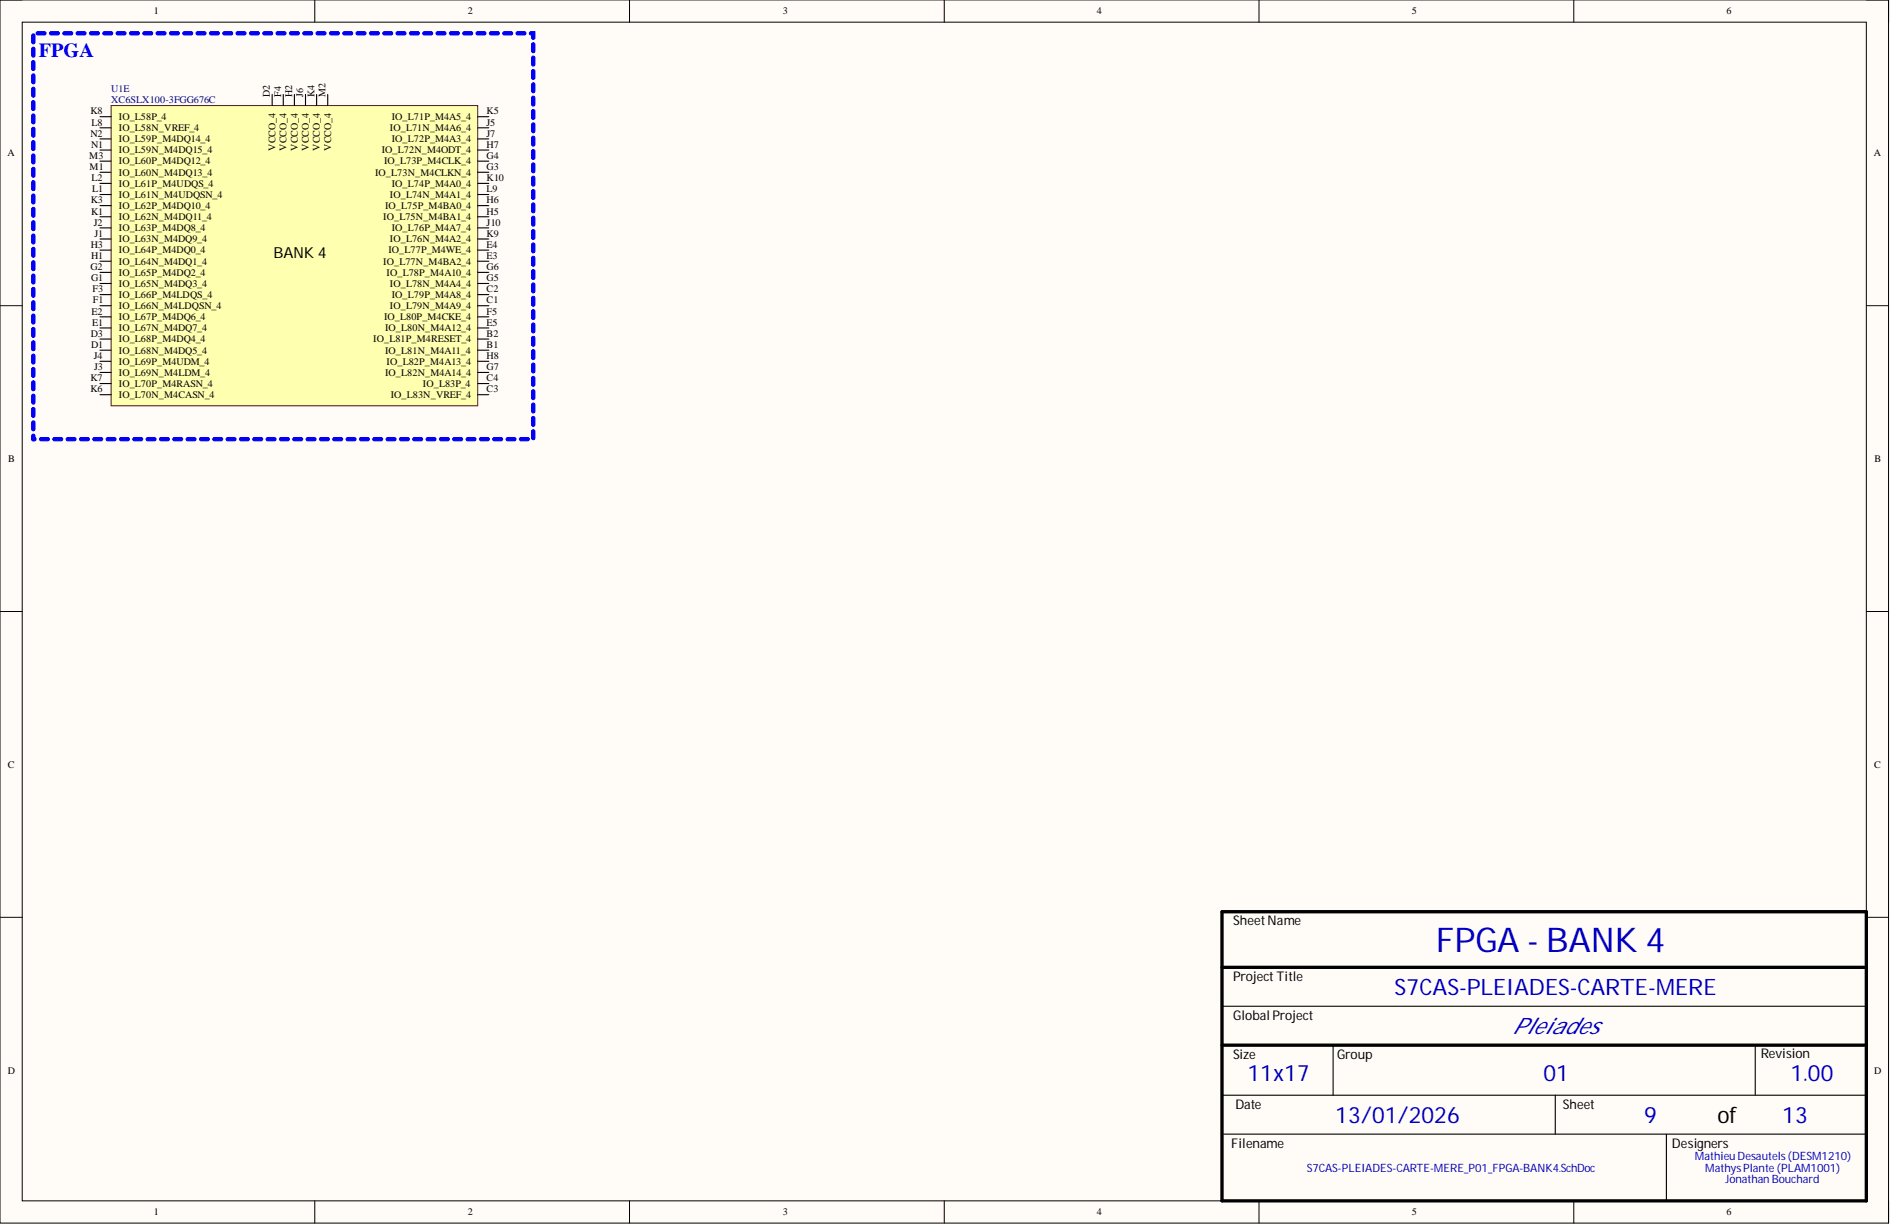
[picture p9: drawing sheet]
<svg xmlns="http://www.w3.org/2000/svg" width="431mm" height="279mm" viewBox="0 0 431 279" stroke-linecap="round" stroke-linejoin="round" font-family="sans-serif">
<path d="M0 0h430.9v279h-430.9z" fill-rule="evenodd" fill="#fffcf8"/>
<path d="M0 0h430.9v279h-430.9z" fill="none" stroke="#000" stroke-width=".23"/>
<path d="M5.1 5.1h420.7v268.8h-420.7z" fill-rule="evenodd" fill="#fffcf8"/>
<g fill="none" stroke="#000" stroke-width=".23">
<path d="M0 0h5.1M71.8 0v5.1M143.6 0v5.1M215.4 0v5.1M287.3 0v5.1M359.1 0v5.1M425.8 0h5.1v5.1M5.1 5.1h420.7v268.8h-420.7zM0 69.7h5.1M425.8 69.7h5.1M0 139.5h5.1M425.8 139.5h5.1"/>
<path d="M0 209.2h5.1M425.8 209.2h5.1M71.8 273.9v5.1M143.6 273.9v5.1M215.4 273.9v5.1M287.3 273.9v5.1M359.1 273.9v5.1M430.9 273.9v5.1"/>
</g>
<path d="M278.8 208h147v65.9h-147zM278.8 220.6h147M278.8 238.4h147" fill="none" stroke="#000" stroke-width=".76"/>
<path d="M278.8 229.5h147M304.2 238.4v11.4M400.5 238.4v11.4M278.8 249.8h147M278.8 258.7h147M354.8 249.8v8.9M380.2 258.7v15.2" fill="none" stroke="#000" stroke-width=".25"/>
<path d="M25.3 24.1h83.7v68.5h-83.7z" fill-rule="evenodd" fill="#ffffb0"/>
<path d="M25.3 24.1h83.7v68.5h-83.7z" fill="none" stroke="#800000" stroke-width=".23"/>
<g fill="none" stroke="#000" stroke-width=".25">
<path d="M22.8 26.6h2.5M22.8 29.1h2.5M22.8 31.7h2.5M22.8 34.2h2.5M22.8 36.8h2.5M22.8 39.3h2.5M62.1 21.5v2.6M64.6 21.5v2.6M67.2 21.5v2.6M69.7 21.5v2.6M72.2 21.5v2.6M74.8 21.5v2.6"/>
<path d="M109 26.6h2.5M109 29.1h2.5M109 31.7h2.5M109 34.2h2.5M109 36.8h2.5M109 39.3h2.5M22.8 41.8h2.5M22.8 44.4h2.5M22.8 46.9h2.5M22.8 49.4h2.5M22.8 52h2.5M22.8 54.5h2.5"/>
<path d="M22.8 57h2.5M22.8 59.6h2.5M109 41.8h2.5M109 44.4h2.5M109 46.9h2.5M109 49.4h2.5M109 52h2.5M109 54.5h2.5M109 57h2.5M109 59.6h2.5M22.8 62.1h2.5M22.8 64.7h2.5"/>
<path d="M22.8 67.2h2.5M22.8 69.7h2.5M22.8 72.3h2.5M22.8 74.8h2.5M22.8 77.3h2.5M22.8 79.9h2.5M109 62.1h2.5M109 64.7h2.5M109 67.2h2.5M109 69.7h2.5M109 72.3h2.5M109 74.8h2.5"/>
<path d="M109 77.3h2.5M109 79.9h2.5M22.8 82.4h2.5M22.8 84.9h2.5M22.8 87.5h2.5M22.8 90h2.5M109 82.4h2.5M109 84.9h2.5M109 87.5h2.5M109 90h2.5"/>
</g>
<path d="M7.4 99.1a.38 .38 0 0 1 .6 .3v.8a.38 .38 0 0 1-.4 .3 .38 .38 0 0 1-.4-.3v-.8zM7.4 96a.38 .38 0 0 1 .6 .4v1.5a.38 .38 0 0 1-.4 .4 .38 .38 0 0 1-.4-.4v-1.5zM7.4 93a.38 .38 0 0 1 .6 .3v1.5a.38 .38 0 0 1-.4 .4 .38 .38 0 0 1-.4-.4v-1.5zM7.4 89.9a.38 .38 0 0 1 .6 .4v1.5a.38 .38 0 0 1-.4 .4 .38 .38 0 0 1-.4-.4v-1.5zM7.4 86.9a.38 .38 0 0 1 .6 .3v1.6a.38 .38 0 0 1-.4 .3 .38 .38 0 0 1-.4-.3v-1.6zM7.4 83.9a.38 .38 0 0 1 .6 .3v1.5a.38 .38 0 0 1-.4 .4 .38 .38 0 0 1-.4-.4v-1.5zM7.4 80.8a.38 .38 0 0 1 .6 .3v1.6a.38 .38 0 0 1-.4 .3 .38 .38 0 0 1-.4-.3v-1.6zM7.4 77.8a.38 .38 0 0 1 .6 .3v1.5a.38 .38 0 0 1-.4 .4 .38 .38 0 0 1-.4-.4v-1.5zM7.4 74.7a.38 .38 0 0 1 .6 .4v1.5a.38 .38 0 0 1-.4 .4 .38 .38 0 0 1-.4-.4v-1.5zM7.4 71.7a.38 .38 0 0 1 .6 .3v1.5a.38 .38 0 0 1-.4 .4 .38 .38 0 0 1-.4-.4v-1.5zM7.4 68.6a.38 .38 0 0 1 .6 .4v1.5a.38 .38 0 0 1-.4 .4 .38 .38 0 0 1-.4-.4v-1.5zM7.4 65.6a.38 .38 0 0 1 .6 .3v1.5a.38 .38 0 0 1-.4 .4 .38 .38 0 0 1-.4-.4v-1.5zM7.4 62.6a.38 .38 0 0 1 .6 .3v1.5a.38 .38 0 0 1-.4 .4 .38 .38 0 0 1-.4-.4v-1.5zM7.4 59.5a.38 .38 0 0 1 .6 .3v1.6a.38 .38 0 0 1-.4 .3 .38 .38 0 0 1-.4-.3v-1.6zM7.4 56.5a.38 .38 0 0 1 .6 .3v1.5a.38 .38 0 0 1-.4 .4 .38 .38 0 0 1-.4-.4v-1.5zM7.4 53.4a.38 .38 0 0 1 .6 .4v1.5a.38 .38 0 0 1-.4 .4 .38 .38 0 0 1-.4-.4v-1.5zM7.4 50.4a.38 .38 0 0 1 .6 .3v1.5a.38 .38 0 0 1-.4 .4 .38 .38 0 0 1-.4-.4v-1.5zM7.4 47.3a.38 .38 0 0 1 .6 .4v1.5a.38 .38 0 0 1-.4 .4 .38 .38 0 0 1-.4-.4v-1.5zM7.4 44.3a.38 .38 0 0 1 .6 .3v1.5a.38 .38 0 0 1-.4 .4 .38 .38 0 0 1-.4-.4v-1.5zM7.4 41.2a.38 .38 0 0 1 .6 .4v1.5a.38 .38 0 0 1-.4 .4 .38 .38 0 0 1-.4-.4v-1.5zM7.4 38.2a.38 .38 0 0 1 .6 .3v1.6a.38 .38 0 0 1-.4 .3 .38 .38 0 0 1-.4-.3v-1.6zM7.4 35.2a.38 .38 0 0 1 .6 .3v1.5a.38 .38 0 0 1-.4 .4 .38 .38 0 0 1-.4-.4v-1.5zM7.4 32.1a.38 .38 0 0 1 .6 .3v1.6a.38 .38 0 0 1-.4 .3 .38 .38 0 0 1-.4-.3v-1.6zM7.4 29.1a.38 .38 0 0 1 .6 .3v1.5a.38 .38 0 0 1-.4 .4 .38 .38 0 0 1-.4-.4v-1.5zM7.4 26a.38 .38 0 0 1 .6 .4v1.5a.38 .38 0 0 1-.4 .4 .38 .38 0 0 1-.4-.4v-1.5zM7.4 23a.38 .38 0 0 1 .6 .3v1.5a.38 .38 0 0 1-.4 .4 .38 .38 0 0 1-.4-.4v-1.5zM7.4 19.9a.38 .38 0 0 1 .6 .4v1.5a.38 .38 0 0 1-.4 .4 .38 .38 0 0 1-.4-.4v-1.5zM7.4 16.9a.38 .38 0 0 1 .6 .3v1.6a.38 .38 0 0 1-.4 .3 .38 .38 0 0 1-.4-.3v-1.6zM7.4 13.9a.38 .38 0 0 1 .6 .3v1.5a.38 .38 0 0 1-.4 .4 .38 .38 0 0 1-.4-.4v-1.5zM7.4 10.8a.38 .38 0 0 1 .6 .3v1.6a.38 .38 0 0 1-.4 .3 .38 .38 0 0 1-.4-.3v-1.6zM7.4 7.8a.38 .38 0 0 1 .6 .3v1.5a.38 .38 0 0 1-.4 .4 .38 .38 0 0 1-.4-.4v-1.5zM8.4 7.3l1.7-.1a.38 .38 0 0 1 .4 .4 .38 .38 0 0 1-.4 .4h-1.5a.38 .38 0 0 1-.3-.3 .38 .38 0 0 1 .1-.4zM11.5 7.3l1.7-.1a.38 .38 0 0 1 .4 .4 .38 .38 0 0 1-.4 .4h-1.5a.38 .38 0 0 1-.4-.3 .38 .38 0 0 1 .2-.4zM14.5 7.3l1.7-.1a.38 .38 0 0 1 .4 .4 .38 .38 0 0 1-.4 .4h-1.5a.38 .38 0 0 1-.4-.3 .38 .38 0 0 1 .2-.4zM17.6 7.3l1.7-.1a.38 .38 0 0 1 .3 .4 .38 .38 0 0 1-.3 .4h-1.6a.38 .38 0 0 1-.3-.3 .38 .38 0 0 1 .2-.4zM20.6 7.3l1.7-.1a.38 .38 0 0 1 .4 .4 .38 .38 0 0 1-.4 .4h-1.5a.38 .38 0 0 1-.4-.3 .38 .38 0 0 1 .2-.4zM23.6 7.3l1.7-.1a.38 .38 0 0 1 .4 .4 .38 .38 0 0 1-.4 .4h-1.5a.38 .38 0 0 1-.3-.3 .38 .38 0 0 1 .1-.4zM26.7 7.3l1.7-.1a.38 .38 0 0 1 .4 .4 .38 .38 0 0 1-.4 .4h-1.5a.38 .38 0 0 1-.4-.3 .38 .38 0 0 1 .2-.4zM29.7 7.3l1.7-.1a.38 .38 0 0 1 .4 .4 .38 .38 0 0 1-.4 .4h-1.5a.38 .38 0 0 1-.4-.3 .38 .38 0 0 1 .2-.4zM32.8 7.3l1.7-.1a.38 .38 0 0 1 .4 .4 .38 .38 0 0 1-.4 .4h-1.5a.38 .38 0 0 1-.4-.3 .38 .38 0 0 1 .2-.4zM35.8 7.3l1.7-.1a.38 .38 0 0 1 .4 .4 .38 .38 0 0 1-.4 .4h-1.5a.38 .38 0 0 1-.4-.3 .38 .38 0 0 1 .2-.4zM38.8 7.3l1.8-.1a.38 .38 0 0 1 .3 .4 .38 .38 0 0 1-.3 .4h-1.6a.38 .38 0 0 1-.3-.3 .38 .38 0 0 1 .1-.4zM41.9 7.3l1.7-.1a.38 .38 0 0 1 .4 .4 .38 .38 0 0 1-.4 .4h-1.5a.38 .38 0 0 1-.4-.3 .38 .38 0 0 1 .2-.4zM44.9 7.3l1.7-.1a.38 .38 0 0 1 .4 .4 .38 .38 0 0 1-.4 .4h-1.5a.38 .38 0 0 1-.3-.3 .38 .38 0 0 1 .1-.4zM48 7.3l1.7-.1a.38 .38 0 0 1 .4 .4 .38 .38 0 0 1-.4 .4h-1.5a.38 .38 0 0 1-.4-.3 .38 .38 0 0 1 .2-.4zM51 7.3l1.7-.1a.38 .38 0 0 1 .4 .4 .38 .38 0 0 1-.4 .4h-1.5a.38 .38 0 0 1-.4-.3 .38 .38 0 0 1 .2-.4zM54.1 7.3l1.7-.1a.38 .38 0 0 1 .3 .4 .38 .38 0 0 1-.3 .4h-1.6a.38 .38 0 0 1-.3-.3 .38 .38 0 0 1 .2-.4zM57.1 7.3l1.7-.1a.38 .38 0 0 1 .4 .4 .38 .38 0 0 1-.4 .4h-1.5a.38 .38 0 0 1-.4-.3 .38 .38 0 0 1 .2-.4zM60.1 7.3l1.7-.1a.38 .38 0 0 1 .4 .4 .38 .38 0 0 1-.4 .4h-1.5a.38 .38 0 0 1-.3-.3 .38 .38 0 0 1 .1-.4zM63.2 7.3l1.7-.1a.38 .38 0 0 1 .4 .4 .38 .38 0 0 1-.4 .4h-1.5a.38 .38 0 0 1-.4-.3 .38 .38 0 0 1 .2-.4zM66.2 7.3l1.7-.1a.38 .38 0 0 1 .4 .4 .38 .38 0 0 1-.4 .4h-1.5a.38 .38 0 0 1-.4-.3 .38 .38 0 0 1 .2-.4zM69.3 7.3l1.7-.1a.38 .38 0 0 1 .4 .4 .38 .38 0 0 1-.4 .4h-1.6a.38 .38 0 0 1-.3-.3 .38 .38 0 0 1 .2-.4zM72.3 7.3l1.7-.1a.38 .38 0 0 1 .4 .4 .38 .38 0 0 1-.4 .4h-1.5a.38 .38 0 0 1-.4-.3 .38 .38 0 0 1 .2-.4zM75.3 7.3l1.8-.1a.38 .38 0 0 1 .3 .4 .38 .38 0 0 1-.3 .4h-1.6a.38 .38 0 0 1-.3-.3 .38 .38 0 0 1 .1-.4zM78.4 7.3l1.7-.1a.38 .38 0 0 1 .4 .4 .38 .38 0 0 1-.4 .4h-1.5a.38 .38 0 0 1-.4-.3 .38 .38 0 0 1 .2-.4zM81.4 7.3l1.7-.1a.38 .38 0 0 1 .4 .4 .38 .38 0 0 1-.4 .4h-1.5a.38 .38 0 0 1-.4-.3 .38 .38 0 0 1 .2-.4zM84.5 7.3l1.7-.1a.38 .38 0 0 1 .4 .4 .38 .38 0 0 1-.4 .4h-1.5a.38 .38 0 0 1-.4-.3 .38 .38 0 0 1 .2-.4zM87.5 7.3l1.7-.1a.38 .38 0 0 1 .4 .4 .38 .38 0 0 1-.4 .4h-1.5a.38 .38 0 0 1-.4-.3 .38 .38 0 0 1 .2-.4zM90.5 7.3l1.8-.1a.38 .38 0 0 1 .3 .4 .38 .38 0 0 1-.3 .4h-1.6a.38 .38 0 0 1-.3-.3 .38 .38 0 0 1 .1-.4zM93.6 7.3l1.7-.1a.38 .38 0 0 1 .4 .4 .38 .38 0 0 1-.4 .4h-1.5a.38 .38 0 0 1-.4-.3 .38 .38 0 0 1 .2-.4zM96.6 7.3l1.7-.1a.38 .38 0 0 1 .4 .4 .38 .38 0 0 1-.4 .4h-1.5a.38 .38 0 0 1-.3-.3 .38 .38 0 0 1 .1-.4zM99.7 7.3l1.7-.1a.38 .38 0 0 1 .4 .4 .38 .38 0 0 1-.4 .4h-1.5a.38 .38 0 0 1-.4-.3 .38 .38 0 0 1 .2-.4zM102.7 7.3l1.7-.1a.38 .38 0 0 1 .4 .4 .38 .38 0 0 1-.4 .4h-1.5a.38 .38 0 0 1-.4-.3 .38 .38 0 0 1 .2-.4zM105.8 7.3l1.7-.1a.38 .38 0 0 1 .3 .4 .38 .38 0 0 1-.3 .4h-1.6a.38 .38 0 0 1-.3-.3 .38 .38 0 0 1 .2-.4zM108.8 7.3l1.7-.1a.38 .38 0 0 1 .4 .4 .38 .38 0 0 1-.4 .4h-1.5a.38 .38 0 0 1-.4-.3 .38 .38 0 0 1 .2-.4zM111.8 7.3l1.8-.1a.38 .38 0 0 1 .3 .4 .38 .38 0 0 1-.3 .4h-1.6a.38 .38 0 0 1-.3-.3 .38 .38 0 0 1 .1-.4zM114.9 7.3l1.7-.1a.38 .38 0 0 1 .4 .4 .38 .38 0 0 1-.4 .4h-1.5a.38 .38 0 0 1-.4-.3 .38 .38 0 0 1 .2-.4zM117.9 7.3l1.7-.1a.38 .38 0 0 1 .4 .4 .38 .38 0 0 1-.4 .4h-1.5a.38 .38 0 0 1-.4-.3 .38 .38 0 0 1 .2-.4zM121 7.3l1-.1v1.4a.38 .38 0 0 1-.3 .4 .38 .38 0 0 1-.4-.4v-1l.4 .4h-.5a.38 .38 0 0 1-.4-.3 .38 .38 0 0 1 .2-.4zM121.5 9.8a.38 .38 0 0 1 .5 .3v1.5a.38 .38 0 0 1-.3 .4 .38 .38 0 0 1-.4-.4v-1.5zM121.5 12.8a.38 .38 0 0 1 .5 .4v1.5a.38 .38 0 0 1-.3 .4 .38 .38 0 0 1-.4-.4v-1.5zM121.5 15.9a.38 .38 0 0 1 .5 .3v1.5a.38 .38 0 0 1-.3 .4 .38 .38 0 0 1-.4-.4v-1.5zM121.5 18.9a.38 .38 0 0 1 .5 .4v1.5a.38 .38 0 0 1-.3 .4 .38 .38 0 0 1-.4-.4v-1.5zM121.5 22a.38 .38 0 0 1 .5 .3v1.5a.38 .38 0 0 1-.3 .4 .38 .38 0 0 1-.4-.4v-1.5zM121.5 25a.38 .38 0 0 1 .5 .3v1.6a.38 .38 0 0 1-.3 .3 .38 .38 0 0 1-.4-.3v-1.6zM121.5 28.1a.38 .38 0 0 1 .5 .3v1.5a.38 .38 0 0 1-.3 .4 .38 .38 0 0 1-.4-.4v-1.5zM121.5 31.1a.38 .38 0 0 1 .5 .3v1.6a.38 .38 0 0 1-.3 .3 .38 .38 0 0 1-.4-.3v-1.6zM121.5 34.1a.38 .38 0 0 1 .5 .4v1.5a.38 .38 0 0 1-.3 .4 .38 .38 0 0 1-.4-.4v-1.5zM121.5 37.2a.38 .38 0 0 1 .5 .3v1.5a.38 .38 0 0 1-.3 .4 .38 .38 0 0 1-.4-.4v-1.5zM121.5 40.2a.38 .38 0 0 1 .5 .4v1.5a.38 .38 0 0 1-.3 .4 .38 .38 0 0 1-.4-.4v-1.5zM121.5 43.3a.38 .38 0 0 1 .5 .3v1.5a.38 .38 0 0 1-.3 .4 .38 .38 0 0 1-.4-.4v-1.5zM121.5 46.3a.38 .38 0 0 1 .5 .3v1.6a.38 .38 0 0 1-.3 .4 .38 .38 0 0 1-.4-.4v-1.6zM121.5 49.4a.38 .38 0 0 1 .5 .3v1.5a.38 .38 0 0 1-.3 .4 .38 .38 0 0 1-.4-.4v-1.5zM121.5 52.4a.38 .38 0 0 1 .5 .3v1.6a.38 .38 0 0 1-.3 .3 .38 .38 0 0 1-.4-.3v-1.6zM121.5 55.5a.38 .38 0 0 1 .5 .3v1.5a.38 .38 0 0 1-.3 .4 .38 .38 0 0 1-.4-.4v-1.5zM121.5 58.5a.38 .38 0 0 1 .5 .3v1.5a.38 .38 0 0 1-.3 .4 .38 .38 0 0 1-.4-.4v-1.5zM121.5 61.5a.38 .38 0 0 1 .5 .4v1.5a.38 .38 0 0 1-.3 .4 .38 .38 0 0 1-.4-.4v-1.5zM121.5 64.6a.38 .38 0 0 1 .5 .3v1.5a.38 .38 0 0 1-.3 .4 .38 .38 0 0 1-.4-.4v-1.5zM121.5 67.6a.38 .38 0 0 1 .5 .4v1.5a.38 .38 0 0 1-.3 .4 .38 .38 0 0 1-.4-.4v-1.5zM121.5 70.7a.38 .38 0 0 1 .5 .3v1.5a.38 .38 0 0 1-.3 .4 .38 .38 0 0 1-.4-.4v-1.5zM121.5 73.7a.38 .38 0 0 1 .5 .3v1.6a.38 .38 0 0 1-.3 .3 .38 .38 0 0 1-.4-.3v-1.6zM121.5 76.8a.38 .38 0 0 1 .5 .3v1.5a.38 .38 0 0 1-.3 .4 .38 .38 0 0 1-.4-.4v-1.5zM121.5 79.8a.38 .38 0 0 1 .5 .3v1.5a.38 .38 0 0 1-.3 .4 .38 .38 0 0 1-.4-.4v-1.5zM121.5 82.8a.38 .38 0 0 1 .5 .4v1.5a.38 .38 0 0 1-.3 .4 .38 .38 0 0 1-.4-.4v-1.5zM121.5 85.9a.38 .38 0 0 1 .5 .3v1.5a.38 .38 0 0 1-.3 .4 .38 .38 0 0 1-.4-.4v-1.5zM121.5 88.9a.38 .38 0 0 1 .5 .4v1.5a.38 .38 0 0 1-.3 .4 .38 .38 0 0 1-.4-.4v-1.5zM121.5 92a.38 .38 0 0 1 .5 .3v1.5a.38 .38 0 0 1-.3 .4 .38 .38 0 0 1-.4-.4v-1.5zM121.5 95a.38 .38 0 0 1 .5 .3v1.6a.38 .38 0 0 1-.3 .3 .38 .38 0 0 1-.4-.3v-1.6zM121.5 98.1a.38 .38 0 0 1 .5 .3v1.5a.38 .38 0 0 1-.3 .4 .38 .38 0 0 1-.4-.4v-1.5zM118.7 99.8h1.7a.38 .38 0 0 1 .4 .4 .38 .38 0 0 1-.4 .3h-1.5a.38 .38 0 0 1-.4-.2 .38 .38 0 0 1 .2-.5zM115.6 99.8h1.8a.38 .38 0 0 1 .3 .4 .38 .38 0 0 1-.3 .3h-1.6a.38 .38 0 0 1-.3-.2 .38 .38 0 0 1 .1-.5zM112.6 99.8h1.7a.38 .38 0 0 1 .4 .4 .38 .38 0 0 1-.4 .3h-1.5a.38 .38 0 0 1-.4-.2 .38 .38 0 0 1 .2-.5zM109.6 99.8h1.7a.38 .38 0 0 1 .4 .4 .38 .38 0 0 1-.4 .3h-1.6a.38 .38 0 0 1-.3-.2 .38 .38 0 0 1 .2-.5zM106.5 99.8h1.7a.38 .38 0 0 1 .4 .4 .38 .38 0 0 1-.4 .3h-1.5a.38 .38 0 0 1-.4-.2 .38 .38 0 0 1 .2-.5zM103.5 99.8h1.7a.38 .38 0 0 1 .4 .4 .38 .38 0 0 1-.4 .3h-1.5a.38 .38 0 0 1-.4-.2 .38 .38 0 0 1 .2-.5zM100.4 99.8h1.7a.38 .38 0 0 1 .4 .4 .38 .38 0 0 1-.4 .3h-1.5a.38 .38 0 0 1-.3-.2 .38 .38 0 0 1 .1-.5zM97.4 99.8h1.7a.38 .38 0 0 1 .4 .4 .38 .38 0 0 1-.4 .3h-1.5a.38 .38 0 0 1-.4-.2 .38 .38 0 0 1 .2-.5zM94.4 99.8h1.7a.38 .38 0 0 1 .3 .4 .38 .38 0 0 1-.3 .3h-1.6a.38 .38 0 0 1-.3-.2 .38 .38 0 0 1 .2-.5zM91.3 99.8h1.7a.38 .38 0 0 1 .4 .4 .38 .38 0 0 1-.4 .3h-1.5a.38 .38 0 0 1-.4-.2 .38 .38 0 0 1 .2-.5zM88.3 99.8h1.7a.38 .38 0 0 1 .4 .4 .38 .38 0 0 1-.4 .3h-1.5a.38 .38 0 0 1-.4-.2 .38 .38 0 0 1 .2-.5zM85.2 99.8h1.7a.38 .38 0 0 1 .4 .4 .38 .38 0 0 1-.4 .3h-1.5a.38 .38 0 0 1-.3-.2 .38 .38 0 0 1 .1-.5zM82.2 99.8h1.7a.38 .38 0 0 1 .4 .4 .38 .38 0 0 1-.4 .3h-1.5a.38 .38 0 0 1-.4-.2 .38 .38 0 0 1 .2-.5zM79.1 99.8h1.8a.38 .38 0 0 1 .3 .4 .38 .38 0 0 1-.3 .3h-1.6a.38 .38 0 0 1-.3-.2 .38 .38 0 0 1 .1-.5zM76.1 99.8h1.7a.38 .38 0 0 1 .4 .4 .38 .38 0 0 1-.4 .3h-1.5a.38 .38 0 0 1-.4-.2 .38 .38 0 0 1 .2-.5zM73.1 99.8h1.7a.38 .38 0 0 1 .4 .4 .38 .38 0 0 1-.4 .3h-1.5a.38 .38 0 0 1-.4-.2 .38 .38 0 0 1 .2-.5zM70 99.8h1.7a.38 .38 0 0 1 .4 .4 .38 .38 0 0 1-.4 .3h-1.5a.38 .38 0 0 1-.4-.2 .38 .38 0 0 1 .2-.5zM67 99.8h1.7a.38 .38 0 0 1 .4 .4 .38 .38 0 0 1-.4 .3h-1.5a.38 .38 0 0 1-.4-.2 .38 .38 0 0 1 .2-.5zM63.9 99.8h1.7a.38 .38 0 0 1 .4 .4 .38 .38 0 0 1-.4 .3h-1.5a.38 .38 0 0 1-.3-.2 .38 .38 0 0 1 .1-.5zM60.9 99.8h1.7a.38 .38 0 0 1 .4 .4 .38 .38 0 0 1-.4 .3h-1.5a.38 .38 0 0 1-.4-.2 .38 .38 0 0 1 .2-.5zM57.9 99.8h1.7a.38 .38 0 0 1 .3 .4 .38 .38 0 0 1-.3 .3h-1.6a.38 .38 0 0 1-.3-.2 .38 .38 0 0 1 .2-.5zM54.8 99.8h1.7a.38 .38 0 0 1 .4 .4 .38 .38 0 0 1-.4 .3h-1.5a.38 .38 0 0 1-.4-.2 .38 .38 0 0 1 .2-.5zM51.8 99.8h1.7a.38 .38 0 0 1 .4 .4 .38 .38 0 0 1-.4 .3h-1.5a.38 .38 0 0 1-.4-.2 .38 .38 0 0 1 .2-.5zM48.7 99.8h1.7a.38 .38 0 0 1 .4 .4 .38 .38 0 0 1-.4 .3h-1.5a.38 .38 0 0 1-.3-.2 .38 .38 0 0 1 .1-.5zM45.7 99.8h1.7a.38 .38 0 0 1 .4 .4 .38 .38 0 0 1-.4 .3h-1.5a.38 .38 0 0 1-.4-.2 .38 .38 0 0 1 .2-.5zM42.6 99.8h1.8a.38 .38 0 0 1 .3 .4 .38 .38 0 0 1-.3 .3h-1.6a.38 .38 0 0 1-.3-.2 .38 .38 0 0 1 .1-.5zM39.6 99.8h1.7a.38 .38 0 0 1 .4 .4 .38 .38 0 0 1-.4 .3h-1.5a.38 .38 0 0 1-.4-.2 .38 .38 0 0 1 .2-.5zM36.6 99.8h1.7a.38 .38 0 0 1 .4 .4 .38 .38 0 0 1-.4 .3h-1.5a.38 .38 0 0 1-.4-.2 .38 .38 0 0 1 .2-.5zM33.5 99.8h1.7a.38 .38 0 0 1 .4 .4 .38 .38 0 0 1-.4 .3h-1.5a.38 .38 0 0 1-.4-.2 .38 .38 0 0 1 .2-.5zM30.5 99.8h1.7a.38 .38 0 0 1 .4 .4 .38 .38 0 0 1-.4 .3h-1.5a.38 .38 0 0 1-.4-.2 .38 .38 0 0 1 .2-.5zM27.4 99.8h1.7a.38 .38 0 0 1 .4 .4 .38 .38 0 0 1-.4 .3h-1.5a.38 .38 0 0 1-.3-.2 .38 .38 0 0 1 .1-.5zM24.4 99.8h1.7a.38 .38 0 0 1 .4 .4 .38 .38 0 0 1-.4 .3h-1.5a.38 .38 0 0 1-.4-.2 .38 .38 0 0 1 .2-.5zM21.4 99.8h1.7a.38 .38 0 0 1 .3 .4 .38 .38 0 0 1-.3 .3h-1.6a.38 .38 0 0 1-.3-.2 .38 .38 0 0 1 .2-.5zM18.3 99.8h1.7a.38 .38 0 0 1 .4 .4 .38 .38 0 0 1-.4 .3h-1.5a.38 .38 0 0 1-.4-.2 .38 .38 0 0 1 .2-.5zM15.3 99.8h1.7a.38 .38 0 0 1 .4 .4 .38 .38 0 0 1-.4 .3h-1.5a.38 .38 0 0 1-.4-.2 .38 .38 0 0 1 .2-.5zM12.2 99.8h1.7a.38 .38 0 0 1 .4 .4 .38 .38 0 0 1-.4 .3h-1.5a.38 .38 0 0 1-.3-.2 .38 .38 0 0 1 .1-.5zM9.2 99.8h1.7a.38 .38 0 0 1 .4 .4 .38 .38 0 0 1-.4 .3h-1.5a.38 .38 0 0 1-.4-.2 .38 .38 0 0 1 .2-.5zM7.4 99.8h.2a.46 .46 0 0 1 .6 .4 .46 .46 0 0 1-.6 .3 .46 .46 0 0 1-.2-.7z" fill="#00f" stroke="#00f" stroke-width=".23"/>
<text font-size="7.8" fill="#0000bf" x="327.6" y="217.2">FPGA - BANK 4</text>
<g font-size="5.2" fill="#0000bf">
<text x="318.2" y="227">S7CAS-PLEIADES-CARTE-MERE</text>
<text x="345" y="235.9">Pleiades</text>
<text x="284.6" y="246.6">11x17</text>
<text x="352.1" y="246.6">01</text>
<text x="408.5" y="246.6">1.00</text>
<text x="304.7" y="256.1">13/01/2026</text>
<text x="375.1" y="256.1">9</text>
<text x="406.6" y="256.1">13</text>
</g>
<text font-size="5.2" x="391.9" y="256.1">of</text>
<text font-size="4.6" fill="#00f" x="8.9" y="12.9">FPGA</text>
<text font-size="3.5" x="62.4" y="58.8">BANK 4</text>
<g font-size="3">
<text x="281.3" y="211.1">SheetName</text>
<text x="281.3" y="223.8">ProjectTitle</text>
<text x="281.3" y="232.6">Global Project</text>
<text x="281.3" y="241.5">Size</text>
<text x="305.1" y="241.5">Group</text>
<text x="401.7" y="241.3">Revision</text>
<text x="281.9" y="252.9">Date</text>
<text x="356.5" y="252.9">Sheet</text>
<text x="280.9" y="261.8">Filename</text>
<text x="381.5" y="261.8">Designers</text>
</g>
<g font-size="2.6" fill="#0000bf">
<text x="298.2" y="267.2">S7CAS-PLEIADES-CARTE-MERE_P01_FPGA-BANK4.SchDoc</text>
<text x="386.7" y="264.7">MathieuDesautels(DESM1210)</text>
<text x="389.1" y="267.2">MathysPlante(PLAM1001)</text>
<text x="393.7" y="269.8">JonathanBouchard</text>
</g>
<g font-size="2.3">
<text x="35.1" y="3.3">1</text>
<text x="106.7" y="3.3">2</text>
<text x="178.6" y="3.3">3</text>
<text x="250.3" y="3.3">4</text>
<text x="322.2" y="3.3">5</text>
<text x="393.9" y="3.3">6</text>
<text x="61.6" y="22" transform="rotate(-90 61.6 22)">D2</text>
<text x="64.1" y="22" transform="rotate(-90 64.1 22)">F4</text>
<text x="66.7" y="22" transform="rotate(-90 66.7 22)">H2</text>
<text x="69.2" y="22" transform="rotate(-90 69.2 22)">J6</text>
<text x="71.7" y="22" transform="rotate(-90 71.7 22)">K4</text>
<text x="74.3" y="22" transform="rotate(-90 74.3 22)">M2</text>
<text x="20.6" y="26.1">K8</text>
<text x="20.9" y="28.6">L8</text>
<text x="27.1" y="27.4">IO_L58P_4</text>
<text x="27.1" y="29.9">IO_L58N_VREF_4</text>
<text x="89" y="29.9">IO_L71N_M4A6_4</text>
<text x="89.4" y="27.4">IO_L71P_M4A5_4</text>
<text x="111" y="26.1">K5</text>
<text x="111" y="28.6">J5</text>
<text x="1.7" y="35.7">A</text>
<text x="20.6" y="31.2">N2</text>
<text x="20.8" y="33.7">N1</text>
<text x="27.1" y="32.4">IO_L59P_M4DQ14_4</text>
<text x="27.1" y="35">IO_L59N_M4DQ15_4</text>
<text x="62.9" y="34.4" transform="rotate(-90 62.9 34.4)">VCCO_4</text>
<text x="65.4" y="34.4" transform="rotate(-90 65.4 34.4)">VCCO_4</text>
<text x="67.9" y="34.4" transform="rotate(-90 67.9 34.4)">VCCO_4</text>
<text x="70.5" y="34.4" transform="rotate(-90 70.5 34.4)">VCCO_4</text>
<text x="73" y="34.4" transform="rotate(-90 73 34.4)">VCCO_4</text>
<text x="75.5" y="34.4" transform="rotate(-90 75.5 34.4)">VCCO_4</text>
<text x="87.1" y="35">IO_L72N_M4ODT_4</text>
<text x="89.4" y="32.4">IO_L72P_M4A3_4</text>
<text x="111" y="31.2">J7</text>
<text x="111" y="33.7">H7</text>
<text x="427.5" y="35.7">A</text>
<text x="20.4" y="36.3">M3</text>
<text x="20.4" y="38.8">M1</text>
<text x="20.9" y="41.3">L2</text>
<text x="27.1" y="37.5">IO_L60P_M4DQ12_4</text>
<text x="27.1" y="40.1">IO_L60N_M4DQ13_4</text>
<text x="85.6" y="40.1">IO_L73N_M4CLKN_4</text>
<text x="87.6" y="37.5">IO_L73P_M4CLK_4</text>
<text x="111" y="36.3">G4</text>
<text x="111" y="38.8">G3</text>
<text x="111" y="41.3">K10</text>
<text x="20.7" y="46.4">K3</text>
<text x="21" y="43.9">L1</text>
<text x="27.1" y="42.6">IO_L61P_M4UDQS_4</text>
<text x="27.1" y="45.1">IO_L61N_M4UDQSN_4</text>
<text x="27.1" y="47.7">IO_L62P_M4DQ10_4</text>
<text x="87.9" y="47.7">IO_L75P_M4BA0_4</text>
<text x="89" y="45.1">IO_L74N_M4A1_4</text>
<text x="89.4" y="42.6">IO_L74P_M4A0_4</text>
<text x="111" y="43.9">L9</text>
<text x="111" y="46.4">H6</text>
<text x="20.8" y="48.9">K1</text>
<text x="21.4" y="51.5">J2</text>
<text x="27.1" y="50.2">IO_L62N_M4DQ11_4</text>
<text x="27.1" y="52.7">IO_L63P_M4DQ8_4</text>
<text x="87.4" y="50.2">IO_L75N_M4BA1_4</text>
<text x="89.4" y="52.7">IO_L76P_M4A7_4</text>
<text x="111" y="48.9">H5</text>
<text x="111" y="51.5">J10</text>
<text x="20.7" y="56.5">H3</text>
<text x="20.8" y="59.1">H1</text>
<text x="21.5" y="54">J1</text>
<text x="27.1" y="55.3">IO_L63N_M4DQ9_4</text>
<text x="27.1" y="57.8">IO_L64P_M4DQ0_4</text>
<text x="88.6" y="57.8">IO_L77P_M4WE_4</text>
<text x="89" y="55.3">IO_L76N_M4A2_4</text>
<text x="111" y="54">K9</text>
<text x="111" y="56.5">E4</text>
<text x="111" y="59.1">E3</text>
<text x="20.6" y="61.6">G2</text>
<text x="20.8" y="64.1">G1</text>
<text x="27.1" y="60.3">IO_L64N_M4DQ1_4</text>
<text x="27.1" y="62.9">IO_L65P_M4DQ2_4</text>
<text x="27.1" y="65.4">IO_L65N_M4DQ3_4</text>
<text x="87.4" y="60.3">IO_L77N_M4BA2_4</text>
<text x="88.2" y="62.9">IO_L78P_M4A10_4</text>
<text x="89" y="65.4">IO_L78N_M4A4_4</text>
<text x="111" y="61.6">G6</text>
<text x="111" y="64.1">G5</text>
<text x="20.9" y="71.8">E2</text>
<text x="21.1" y="66.7">F3</text>
<text x="21.2" y="69.2">F1</text>
<text x="27.1" y="68">IO_L66P_M4LDQS_4</text>
<text x="27.1" y="70.5">IO_L66N_M4LDQSN_4</text>
<text x="89" y="70.5">IO_L79N_M4A9_4</text>
<text x="89.4" y="68">IO_L79P_M4A8_4</text>
<text x="111" y="66.7">C2</text>
<text x="111" y="69.2">C1</text>
<text x="111" y="71.8">F5</text>
<text x="20.7" y="76.8">D3</text>
<text x="21" y="74.3">E1</text>
<text x="27.1" y="73">IO_L67P_M4DQ6_4</text>
<text x="27.1" y="75.6">IO_L67N_M4DQ7_4</text>
<text x="87.6" y="73">IO_L80P_M4CKE_4</text>
<text x="87.9" y="75.6">IO_L80N_M4A12_4</text>
<text x="111" y="74.3">E5</text>
<text x="111" y="76.8">B2</text>
<text x="20.8" y="79.4">D1</text>
<text x="21.4" y="81.9">J4</text>
<text x="27.1" y="78.1">IO_L68P_M4DQ4_4</text>
<text x="27.1" y="80.6">IO_L68N_M4DQ5_4</text>
<text x="27.1" y="83.2">IO_L69P_M4UDM_4</text>
<text x="85.2" y="78.1">IO_L81P_M4RESET_4</text>
<text x="87.9" y="80.6">IO_L81N_M4A11_4</text>
<text x="88.2" y="83.2">IO_L82P_M4A13_4</text>
<text x="111" y="79.4">B1</text>
<text x="111" y="81.9">H8</text>
<text x="20.6" y="87">K7</text>
<text x="20.6" y="89.5">K6</text>
<text x="21.5" y="84.4">J3</text>
<text x="27.1" y="85.7">IO_L69N_M4LDM_4</text>
<text x="27.1" y="88.2">IO_L70P_M4RASN_4</text>
<text x="87.9" y="85.7">IO_L82N_M4A14_4</text>
<text x="96.5" y="88.2">IO_L83P_4</text>
<text x="111" y="84.4">G7</text>
<text x="111" y="87">C4</text>
<text x="111" y="89.5">C3</text>
<text x="27.1" y="90.8">IO_L70N_M4CASN_4</text>
<text x="89.1" y="90.8">IO_L83N_VREF_4</text>
<text x="1.9" y="105.4">B</text>
<text x="427.7" y="105.4">B</text>
<text x="1.8" y="175.2">C</text>
<text x="427.6" y="175.2">C</text>
<text x="1.8" y="244.9">D</text>
<text x="427.6" y="244.9">D</text>
<text x="35.1" y="277.2">1</text>
<text x="106.7" y="277.2">2</text>
<text x="178.6" y="277.2">3</text>
<text x="250.3" y="277.2">4</text>
<text x="322.2" y="277.2">5</text>
<text x="393.9" y="277.2">6</text>
</g>
<g font-size="2.3" fill="#000080">
<text x="25.3" y="21">U1E</text>
<text x="25.3" y="23.6">XC6SLX100-3FGG676C</text>
</g>
</svg>
